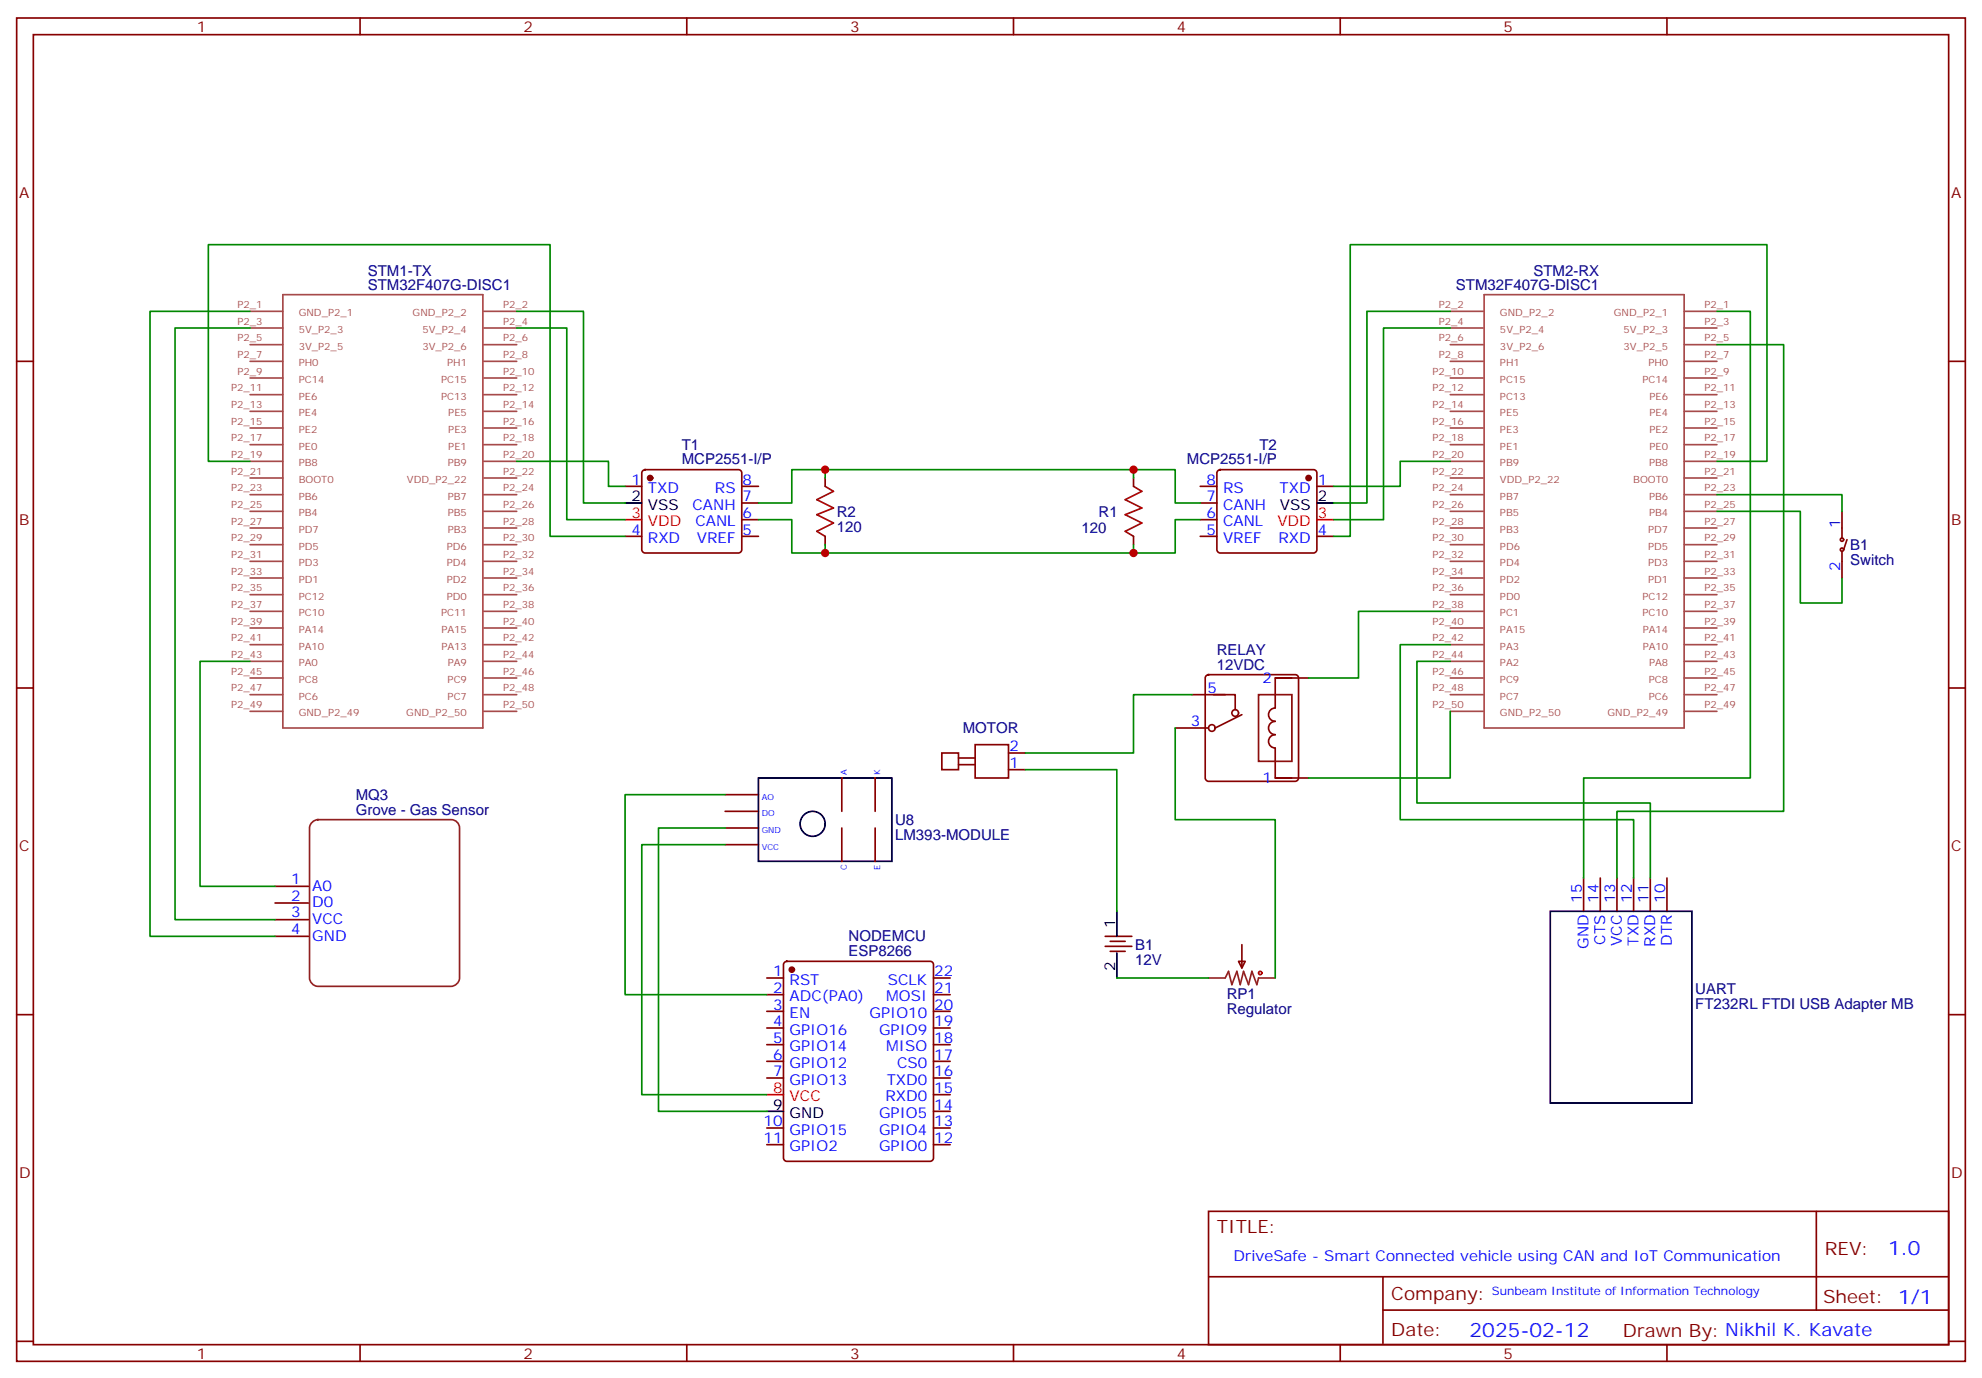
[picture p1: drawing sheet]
<svg xmlns="http://www.w3.org/2000/svg" width="419mm" height="292mm" viewBox="0 0 419 292" stroke-linecap="round" stroke-linejoin="round" font-family="sans-serif">
<g fill="none" stroke="#870000" stroke-width=".35">
<path d="M3.5 3.8h412.4v284.3h-412.4zM7.1 7.3h405.3v277.3h-405.3zM76.2 3.8v3.5M145.3 3.8v3.5M214.5 3.8v3.5M283.6 3.8v3.5M352.8 3.8v3.5M3.5 76.5h3.6M412.4 76.5h3.5M136.1 99.6l.4-.2h19.8a.71 .71 0 0 1 .7 .7v16.2a.76 .76 0 0 1-.7 .8h-19.8a.76 .76 0 0 1-.7-.8v-16.2zM257.8 99.6l.4-.2h19.8a.71 .71 0 0 1 .7 .7v16.2a.76 .76 0 0 1-.7 .8h-19.8a.76 .76 0 0 1-.7-.8v-16.2zM132.3 102.9h3.5"/>
<path d="M132.3 113.5h3.5M157 102.9h3.5M157 113.5h3.5M157 110h3.5M157 106.5h3.5M174.6 101.2v1.7M174.6 113.5v1.8M239.9 101.2v1.7M239.9 113.5v1.8M254 102.9h3.5M254 113.5h3.5M254 110h3.5"/>
<path d="M254 106.5h3.5M278.7 102.9h3.5M278.7 113.5h3.5M389.8 108.2v5.7M389.8 116.7v5.6M390.9 114.2l-.7 2.1M3.5 145.6h3.6M213.4 159.4h3.6M248.7 154.1h7.1M252.2 147h7.1M255.3 143l.5-.2h18.3a.71 .71 0 0 1 .7 .7v21.2a.76 .76 0 0 1-.7 .7h-18.3a.76 .76 0 0 1-.7-.7v-21.2zM256.8 147h4.6v3.2"/>
<path d="M262.8 151.3l-5.6 2.8M269.9 143.5h7M273.4 143.5h-3.5v6.4a1.41 1.41 0 0 0-1.4 1.4 1.41 1.41 0 0 0 1.4 1.4 1.41 1.41 0 0 0-1.4 1.4 1.41 1.41 0 0 0 1.4 1.4 1.41 1.41 0 0 0-1.4 1.4 1.41 1.41 0 0 0 1.4 1.4v6.4h3.5M412.4 145.6h3.5M153.5 168.2h7M153.5 171.7h7M153.5 175.3h7M153.5 178.8h7M178.2 164.7v7M178.2 175.3v7M185.2 164.7v7M185.2 175.3v7"/>
<path d="M213.4 162.9h3.6M269.9 164.7h7M58.2 198.2h7.1M58.2 187.6h7.1M58.2 191.1h7.1M58.2 194.7h7.1M233.9 198.2h5.6M234.9 199.2h3.2M262.8 200v4.9M335.1 185.8v7.1M338.7 185.8v7.1M342.2 185.8v7.1"/>
<path d="M345.7 185.8v7.1M349.2 185.8v7.1M352.8 185.8v7.1M3.5 214.8h3.6M162.3 207h3.5M162.3 210.5h3.5M162.3 214.1h3.5M162.3 217.6h3.5M166 203.7l.5-.2h30.3a.71 .71 0 0 1 .8 .7v40.9a.76 .76 0 0 1-.8 .7h-30.3a.76 .76 0 0 1-.7-.7v-40.9zM197.6 207h3.5M197.6 210.5h3.5M197.6 214.1h3.5"/>
<path d="M197.6 217.6h3.5M233.9 200.3h5.6M234.9 201.4h3.2M262.1 203.5h1.4l-.7 1.4zM412.4 214.8h3.5M162.3 221.1h3.5M162.3 224.6h3.5M162.3 228.2h3.5M162.3 238.8h3.5M197.6 221.1h3.5M197.6 224.6h3.5M197.6 228.2h3.5"/>
<path d="M197.6 238.8h3.5M197.6 235.2h3.5M197.6 231.7h3.5M162.3 242.3h3.5M197.6 242.3h3.5M255.8 256.4h156.6v28.2h-156.6zM384.4 256.4v20.9M255.8 270.2h156.5M292.7 277.3h119.6M292.7 270.2v14.2M3.5 283.9h3.6M76.2 284.6v3.5"/>
<path d="M145.3 284.6v3.5M214.5 284.6v3.5M283.6 284.6v3.5M352.8 284.6v3.5M412.4 283.9h3.5"/>
<circle cx="389.8" cy="114.2" r=".35"/>
<circle cx="389.8" cy="116.3" r=".35"/>
<circle cx="256.5" cy="154.1" r=".71"/>
<circle cx="261.4" cy="150.9" r=".71"/>
</g>
<g fill="none" stroke="#a10000" stroke-width=".35">
<path d="M174.6 102.9l1.8 1.1-3.5 1.8 3.5 1.7-3.5 1.4 3.5 1.8-3.5 1.8 1.7 1M239.9 102.9l1.8 1.1-3.6 1.8 3.6 1.7-3.6 1.4 3.6 1.8-3.6 1.8 1.8 1"/>
<circle cx="266.7" cy="206" r=".35"/>
</g>
<g fill="#870000" stroke="#870000" stroke-width=".35">
<circle cx="167.6" cy="205.2" r=".53"/>
<circle cx="137.6" cy="101.2" r=".53"/>
<circle cx="276.9" cy="101.2" r=".53"/>
</g>
<path d="M132.3 110h3.5M278.7 110h3.5M162.3 231.7h3.5" fill="none" stroke="#f00" stroke-width=".35"/>
<g fill="none" stroke="#000" stroke-width=".35">
<path d="M132.3 106.5h3.5M278.7 106.5h3.5M160.5 164.7h28.2v17.6h-28.2zM236.4 192.9v5.3M328.1 192.9h30v40.6h-30zM236.4 201.7v5.3M162.3 235.2h3.5"/>
<circle cx="172" cy="174.4" r="2.65"/>
</g>
<g fill="none" stroke="#a64a4a" stroke-width=".35">
<path d="M52.9 65.9h7M52.9 69.4h7M52.9 76.5h7M52.9 73h7M59.9 62.4h42.3v91.7h-42.3zM102.4 65.9h7M102.4 69.4h7M102.4 76.5h7M102.4 73h7M306.9 65.9h7M306.9 69.4h7M306.9 76.5h7"/>
<path d="M306.9 73h7M314.1 62.4h42.3v91.7h-42.3zM356.4 65.9h7M356.4 69.4h7M356.4 76.5h7M356.4 73h7M52.9 80h7M52.9 83.5h7M52.9 87.1h7M52.9 90.6h7M52.9 94.1h7M52.9 97.6h7"/>
<path d="M102.4 80h7M102.4 83.5h7M102.4 87.1h7M102.4 90.6h7M102.4 94.1h7M102.4 97.6h7M306.9 80h7M306.9 83.5h7M306.9 87.1h7M306.9 90.6h7M306.9 94.1h7M306.9 97.6h7"/>
<path d="M356.4 80h7M356.4 83.5h7M356.4 87.1h7M356.4 90.6h7M356.4 94.1h7M356.4 97.6h7M52.9 101.2h7M52.9 108.2h7M52.9 111.8h7M52.9 115.3h7M52.9 118.8h7M52.9 104.7h7"/>
<path d="M102.4 101.2h7M102.4 108.2h7M102.4 111.8h7M102.4 115.3h7M102.4 118.8h7M102.4 104.7h7M306.9 101.2h7M306.9 108.2h7M306.9 111.8h7M306.9 115.3h7M306.9 118.8h7M306.9 104.7h7"/>
<path d="M356.4 101.2h7M356.4 108.2h7M356.4 111.8h7M356.4 115.3h7M356.4 118.8h7M356.4 104.7h7M52.9 122.3h7M52.9 125.9h7M52.9 129.4h7M52.9 132.9h7M52.9 136.5h7M52.9 140h7"/>
<path d="M102.4 122.3h7M102.4 125.9h7M102.4 129.4h7M102.4 132.9h7M102.4 136.5h7M102.4 140h7M306.9 122.3h7M306.9 125.9h7M306.9 129.4h7M306.9 132.9h7M306.9 136.5h7M306.9 140h7"/>
<path d="M356.4 122.3h7M356.4 125.9h7M356.4 129.4h7M356.4 132.9h7M356.4 136.5h7M356.4 140h7M52.9 143.5h7M52.9 147h7M52.9 150.6h7M102.4 143.5h7M102.4 147h7M102.4 150.6h7"/>
<path d="M306.9 143.5h7M306.9 147h7M306.9 150.6h7M356.4 143.5h7M356.4 147h7M356.4 150.6h7"/>
</g>
<path d="M199.3 159.4h3.5v3.5h-3.5zM206.4 157.6h7v7.1h-7zM202.8 161.9h3.6M202.8 160.4h3.6" fill="none" stroke="#800000" stroke-width=".35"/>
<g fill="none" stroke="#008700" stroke-width=".35">
<path d="M52.9 69.4h-15.9v125.3h21.2M52.9 65.9h-21.2v132.3h26.5M109.4 69.4h10.5v40.6h12.4M109.4 65.9h14.1v40.6h8.8M306.9 65.9h-17.6v40.6h-7.1M306.9 69.4h-14.1v40.6h-10.6M363.4 65.9h7v98.8h-35.3v21.1M363.4 73h14.1v98.7h-35.3v14.1M52.9 97.6h-8.8v-45.8h72.3v61.7h15.9M109.4 97.6h19.4v5.3h3.5M174.6 99.4h65.3v1.8M239.9 99.4h8.8v7.1h5.3"/>
<path d="M306.9 97.6h-10.6v5.3h-14.1M363.4 97.6h10.5v-45.8h-88.1v61.7h-3.6M160.5 110h7.1v7.1h72.3v-1.8M174.6 101.2v-1.8h-7v7.1h-7.1M174.6 115.3v1.8M254 110h-5.3v7.1h-8.8M363.4 104.7h26.4v3.5M363.4 108.2h17.6v19.4h8.8v-5.3M52.9 140h-10.6v47.6h15.9M306.9 129.4h-19.4v14.1h-10.6M306.9 140h-7v30h49.3v15.8M306.9 136.5h-10.6v37h49.4v12.3"/>
<path d="M248.7 154.1v19.4h21.2v33.5M252.2 147h-12.3v12.4h-22.9M306.9 150.6v14.1h-30M153.5 178.8h-17.7v52.9h26.5M153.5 175.3h-14.2v59.9h23M153.5 168.2h-21.2v42.3h30M217 162.9h19.4v30M236.4 207h19.4"/>
</g>
<path d="M266.3 147h7.1v14.1h-7.1z" fill="none" stroke="#870f00" stroke-width=".35"/>
<path d="M66.1 174l1.2-.5h28.2a1.76 1.76 0 0 1 1.8 1.8v31.7a1.89 1.89 0 0 1-1.8 1.8h-28.2a1.89 1.89 0 0 1-1.8-1.8v-31.7l.1-.5zM255.8 207h3.5l.7-1.4 .7 2.8 1.1-2.8 .7 2.8 .7-2.8 1 2.8 .7-2.8 1.1 2.8 .3-1.4h3.6" fill="none" stroke="#8c2424" stroke-width=".35"/>
<g fill="#c00">
<circle cx="174.6" cy="99.4" r=".88"/>
<circle cx="174.6" cy="117.1" r=".88"/>
<circle cx="239.9" cy="99.4" r=".88"/>
<circle cx="239.9" cy="117.1" r=".88"/>
</g>
<g font-size="4.2" fill="#00f">
<text x="399.6" y="265.7">1.0</text>
<text x="311" y="283">2025-02-12</text>
</g>
<g font-size="3.9" fill="#800">
<text x="257.5" y="261">TITLE:</text>
<text x="386.2" y="265.7">REV:</text>
<text x="294.4" y="275.2">Company:</text>
<text x="385.8" y="275.8">Sheet: 1/1</text>
<text x="294.4" y="282.9">Date:</text>
<text x="343.5" y="282.9">Drawn By: Nikhil K. Kavate</text>
</g>
<g font-size="3.2" fill="#800">
<text x="41.6" y="6.8">1</text>
<text x="110.8" y="6.8">2</text>
<text x="179.9" y="6.8">3</text>
<text x="249.1" y="6.8">4</text>
<text x="318.2" y="6.8">5</text>
<text x="4.1" y="41.9">A</text>
<text x="412.9" y="41.9">A</text>
<text x="4.1" y="111.1">B</text>
<text x="412.9" y="111.1">B</text>
<text x="4.1" y="180.2">C</text>
<text x="412.9" y="180.2">C</text>
<text x="4.1" y="249.3">D</text>
<text x="412.9" y="249.3">D</text>
<text x="41.6" y="287.6">1</text>
<text x="110.8" y="287.6">2</text>
<text x="179.9" y="287.6">3</text>
<text x="249.1" y="287.6">4</text>
<text x="318.2" y="287.6">5</text>
</g>
<g font-size="3.2" fill="#000080">
<text x="77.8" y="58.4">STM1-TX</text>
<text x="324.5" y="58.4">STM2-RX</text>
<text x="77.8" y="61.3">STM32F407G-DISC1</text>
<text x="308.1" y="61.3">STM32F407G-DISC1</text>
<text x="144.3" y="95.3">T1</text>
<text x="266.5" y="95.3">T2</text>
<text x="144.3" y="98.2">MCP2551-I/P</text>
<text x="251.2" y="98.2">MCP2551-I/P</text>
<text x="177.1" y="112.5">120</text>
<text x="177.1" y="109.4">R2</text>
<text x="228.9" y="112.9">120</text>
<text x="232.5" y="109.4">R1</text>
<text x="391.6" y="119.6">Switch</text>
<text x="391.6" y="116.5">B1</text>
<text x="257.5" y="141.7">12VDC</text>
<text x="257.5" y="138.6">RELAY</text>
<text x="203.8" y="155.2">MOTOR</text>
<text x="75.3" y="172.4">Grove - Gas Sensor</text>
<text x="75.3" y="169.3">MQ3</text>
<text x="189.4" y="177.8">LM393-MODULE</text>
<text x="189.4" y="174.6">U8</text>
<text x="179.6" y="202.3">ESP8266</text>
<text x="179.6" y="199.1">NODEMCU</text>
<text x="240.2" y="201.1">B1</text>
<text x="240.2" y="204.3">12V</text>
<text x="259.6" y="214.5">Regulator</text>
<text x="259.6" y="211.4">RP1</text>
<text x="358.8" y="213.7">FT232RL FTDI USB Adapter MB</text>
<text x="358.8" y="210.4">UART</text>
</g>
<g font-size="3.2" fill="#00f">
<text x="133.6" y="102.6">1</text>
<text x="137.1" y="104.4">TXD</text>
<text x="146.5" y="107.9">CANH</text>
<text x="151.3" y="104.4">RS</text>
<text x="157.2" y="106.1">7</text>
<text x="157.2" y="102.6">8</text>
<text x="255.3" y="106.1">7</text>
<text x="255.3" y="102.6">8</text>
<text x="258.8" y="107.9">CANH</text>
<text x="258.8" y="104.4">RS</text>
<text x="270.8" y="104.4">TXD</text>
<text x="278.9" y="102.6">1</text>
<text x="133.6" y="113.2">4</text>
<text x="147.2" y="111.4">CANL</text>
<text x="157.2" y="113.2">5</text>
<text x="157.2" y="109.6">6</text>
<text x="255.3" y="113.2">5</text>
<text x="255.3" y="109.6">6</text>
<text x="258.8" y="111.4">CANL</text>
<text x="278.9" y="113.2">4</text>
<text x="389.5" y="111.8" transform="rotate(-90 389.5 111.8)">1</text>
<text x="137.1" y="114.9">RXD</text>
<text x="147.5" y="114.9">VREF</text>
<text x="258.8" y="114.9">VREF</text>
<text x="270.6" y="114.9">RXD</text>
<text x="389.5" y="120.8" transform="rotate(-90 389.5 120.8)">2</text>
<text x="255.5" y="146.7">5</text>
<text x="267.2" y="144.6">2</text>
<text x="252" y="153.7">3</text>
<text x="213.6" y="159">2</text>
<text x="213.6" y="162.6">1</text>
<text x="267.2" y="165.7">1</text>
<text x="61.6" y="187.1">1</text>
<text x="61.6" y="190.6">2</text>
<text x="66.1" y="188.5">A0</text>
<text x="334.8" y="191.1" transform="rotate(-90 334.8 191.1)">15</text>
<text x="338.3" y="191.1" transform="rotate(-90 338.3 191.1)">14</text>
<text x="341.8" y="191.1" transform="rotate(-90 341.8 191.1)">13</text>
<text x="345.4" y="191.1" transform="rotate(-90 345.4 191.1)">12</text>
<text x="348.9" y="191.1" transform="rotate(-90 348.9 191.1)">11</text>
<text x="352.4" y="191.1" transform="rotate(-90 352.4 191.1)">10</text>
<text x="61.6" y="194.1">3</text>
<text x="61.6" y="197.7">4</text>
<text x="66.1" y="192">D0</text>
<text x="66.1" y="195.6">VCC</text>
<text x="66.1" y="199.1">GND</text>
<text x="336.2" y="200.9" transform="rotate(-90 336.2 200.9)">GND</text>
<text x="339.7" y="199.9" transform="rotate(-90 339.7 199.9)">CTS</text>
<text x="343.3" y="200.2" transform="rotate(-90 343.3 200.2)">VCC</text>
<text x="346.8" y="200.2" transform="rotate(-90 346.8 200.2)">TXD</text>
<text x="350.3" y="200.4" transform="rotate(-90 350.3 200.4)">RXD</text>
<text x="353.8" y="200.2" transform="rotate(-90 353.8 200.2)">DTR</text>
<text x="163.6" y="206.7">1</text>
<text x="167.1" y="208.4">RST</text>
<text x="187.9" y="208.4">SCLK</text>
<text x="197.7" y="206.7">22</text>
<text x="163.6" y="210.2">2</text>
<text x="163.6" y="213.7">3</text>
<text x="167.1" y="211.9">ADC(PA0)</text>
<text x="167.1" y="215.5">EN</text>
<text x="184" y="215.5">GPIO10</text>
<text x="187.6" y="211.9">MOSI</text>
<text x="197.7" y="213.7">20</text>
<text x="197.7" y="210.2">21</text>
<text x="163.6" y="217.2">4</text>
<text x="163.6" y="220.8">5</text>
<text x="167.1" y="219">GPIO16</text>
<text x="186" y="219">GPIO9</text>
<text x="197.7" y="220.8">18</text>
<text x="197.7" y="217.2">19</text>
<text x="163.6" y="224.3">6</text>
<text x="163.6" y="227.8">7</text>
<text x="167.1" y="222.5">GPIO14</text>
<text x="167.1" y="226.1">GPIO12</text>
<text x="187.6" y="222.5">MISO</text>
<text x="189.9" y="226.1">CS0</text>
<text x="197.7" y="227.8">16</text>
<text x="197.7" y="224.3">17</text>
<text x="167.1" y="229.6">GPIO13</text>
<text x="187.4" y="233.1">RXD0</text>
<text x="187.7" y="229.6">TXD0</text>
<text x="197.7" y="231.4">15</text>
<text x="161.6" y="238.4">10</text>
<text x="186" y="236.6">GPIO5</text>
<text x="197.7" y="238.4">13</text>
<text x="197.7" y="234.9">14</text>
<text x="161.6" y="241.9">11</text>
<text x="167.1" y="240.2">GPIO15</text>
<text x="167.1" y="243.7">GPIO2</text>
<text x="186" y="243.7">GPIO0</text>
<text x="186" y="240.2">GPIO4</text>
<text x="197.7" y="241.9">12</text>
<text x="261.1" y="267">DriveSafe - Smart Connected vehicle using CAN and IoT Communication</text>
</g>
<g font-size="3.2">
<text x="133.6" y="106.1">2</text>
<text x="137.1" y="107.9">VSS</text>
<text x="270.9" y="107.9">VSS</text>
<text x="278.9" y="106.1">2</text>
<text x="236" y="196.4" transform="rotate(-90 236 196.4)">1</text>
<text x="236" y="205.5" transform="rotate(-90 236 205.5)">2</text>
<text x="163.6" y="234.9">9</text>
<text x="167.1" y="236.6">GND</text>
</g>
<g font-size="3.2" fill="#f00">
<text x="133.6" y="109.6">3</text>
<text x="137.1" y="111.4">VDD</text>
<text x="270.3" y="111.4">VDD</text>
<text x="278.9" y="109.6">3</text>
<text x="163.6" y="231.4">8</text>
<text x="167.1" y="233.1">VCC</text>
</g>
<text font-size="2.5" fill="#00f" x="315.7" y="274">Sunbeam Institute of Information Technology</text>
<g font-size="2.1" fill="#a54b4b">
<text x="50.3" y="65.2">P2_1</text>
<text x="106.5" y="65.2">P2_2</text>
<text x="304.5" y="65.2">P2_2</text>
<text x="360.7" y="65.2">P2_1</text>
<text x="50.3" y="68.7">P2_3</text>
<text x="63.2" y="66.9">GND_P2_1</text>
<text x="63.2" y="70.5">5V_P2_3</text>
<text x="87.3" y="66.9">GND_P2_2</text>
<text x="89.4" y="70.5">5V_P2_4</text>
<text x="106.5" y="68.7">P2_4</text>
<text x="304.5" y="68.7">P2_4</text>
<text x="317.4" y="66.9">GND_P2_2</text>
<text x="317.4" y="70.5">5V_P2_4</text>
<text x="341.5" y="66.9">GND_P2_1</text>
<text x="343.6" y="70.5">5V_P2_3</text>
<text x="360.7" y="68.7">P2_3</text>
<text x="50.3" y="75.8">P2_7</text>
<text x="50.3" y="72.3">P2_5</text>
<text x="63.2" y="77.5">PH0</text>
<text x="63.2" y="74">3V_P2_5</text>
<text x="89.4" y="74">3V_P2_6</text>
<text x="94.6" y="77.5">PH1</text>
<text x="106.5" y="75.8">P2_8</text>
<text x="106.5" y="72.3">P2_6</text>
<text x="304.5" y="75.8">P2_8</text>
<text x="304.5" y="72.3">P2_6</text>
<text x="317.4" y="77.5">PH1</text>
<text x="317.4" y="74">3V_P2_6</text>
<text x="343.6" y="74">3V_P2_5</text>
<text x="348.8" y="77.5">PH0</text>
<text x="360.7" y="75.8">P2_7</text>
<text x="360.7" y="72.3">P2_5</text>
<text x="48.9" y="82.8">P2_11</text>
<text x="50.3" y="79.3">P2_9</text>
<text x="63.2" y="81.1">PC14</text>
<text x="93.4" y="81.1">PC15</text>
<text x="106.5" y="79.3">P2_10</text>
<text x="106.5" y="82.8">P2_12</text>
<text x="303.2" y="79.3">P2_10</text>
<text x="303.2" y="82.8">P2_12</text>
<text x="317.4" y="81.1">PC15</text>
<text x="347.6" y="81.1">PC14</text>
<text x="360.7" y="79.3">P2_9</text>
<text x="360.7" y="82.8">P2_11</text>
<text x="48.9" y="86.4">P2_13</text>
<text x="48.9" y="89.9">P2_15</text>
<text x="63.2" y="84.6">PE6</text>
<text x="63.2" y="88.1">PE4</text>
<text x="93.4" y="84.6">PC13</text>
<text x="94.9" y="88.1">PE5</text>
<text x="106.5" y="86.4">P2_14</text>
<text x="106.5" y="89.9">P2_16</text>
<text x="303.2" y="86.4">P2_14</text>
<text x="303.2" y="89.9">P2_16</text>
<text x="317.4" y="84.6">PC13</text>
<text x="317.4" y="88.1">PE5</text>
<text x="349.1" y="84.6">PE6</text>
<text x="349.1" y="88.1">PE4</text>
<text x="360.7" y="86.4">P2_13</text>
<text x="360.7" y="89.9">P2_15</text>
<text x="48.9" y="93.4">P2_17</text>
<text x="63.2" y="91.6">PE2</text>
<text x="63.2" y="95.2">PE0</text>
<text x="94.9" y="91.6">PE3</text>
<text x="94.9" y="95.2">PE1</text>
<text x="106.5" y="93.4">P2_18</text>
<text x="303.2" y="93.4">P2_18</text>
<text x="317.4" y="91.6">PE3</text>
<text x="317.4" y="95.2">PE1</text>
<text x="349.1" y="91.6">PE2</text>
<text x="349.1" y="95.2">PE0</text>
<text x="360.7" y="93.4">P2_17</text>
<text x="48.9" y="97">P2_19</text>
<text x="48.9" y="100.5">P2_21</text>
<text x="63.2" y="98.7">PB8</text>
<text x="94.8" y="98.7">PB9</text>
<text x="106.5" y="97">P2_20</text>
<text x="106.5" y="100.5">P2_22</text>
<text x="303.2" y="97">P2_20</text>
<text x="303.2" y="100.5">P2_22</text>
<text x="317.4" y="98.7">PB9</text>
<text x="349" y="98.7">PB8</text>
<text x="360.7" y="97">P2_19</text>
<text x="360.7" y="100.5">P2_21</text>
<text x="48.9" y="107.5">P2_25</text>
<text x="48.9" y="104">P2_23</text>
<text x="63.2" y="102.2">BOOT0</text>
<text x="63.2" y="105.7">PB6</text>
<text x="86.1" y="102.2">VDD_P2_22</text>
<text x="94.8" y="105.7">PB7</text>
<text x="106.5" y="104">P2_24</text>
<text x="106.5" y="107.5">P2_26</text>
<text x="303.2" y="104">P2_24</text>
<text x="303.2" y="107.5">P2_26</text>
<text x="317.4" y="102.2">VDD_P2_22</text>
<text x="317.4" y="105.7">PB7</text>
<text x="345.6" y="102.2">BOOT0</text>
<text x="349" y="105.7">PB6</text>
<text x="360.7" y="107.5">P2_25</text>
<text x="360.7" y="104">P2_23</text>
<text x="48.9" y="111.1">P2_27</text>
<text x="63.2" y="109.3">PB4</text>
<text x="63.2" y="112.8">PD7</text>
<text x="94.8" y="109.3">PB5</text>
<text x="94.8" y="112.8">PB3</text>
<text x="106.5" y="111.1">P2_28</text>
<text x="303.2" y="111.1">P2_28</text>
<text x="317.4" y="109.3">PB5</text>
<text x="317.4" y="112.8">PB3</text>
<text x="348.8" y="112.8">PD7</text>
<text x="349" y="109.3">PB4</text>
<text x="360.7" y="111.1">P2_27</text>
<text x="48.9" y="114.6">P2_29</text>
<text x="48.9" y="118.1">P2_31</text>
<text x="63.2" y="116.3">PD5</text>
<text x="63.2" y="119.9">PD3</text>
<text x="94.6" y="116.3">PD6</text>
<text x="94.6" y="119.9">PD4</text>
<text x="106.5" y="114.6">P2_30</text>
<text x="106.5" y="118.1">P2_32</text>
<text x="303.2" y="114.6">P2_30</text>
<text x="303.2" y="118.1">P2_32</text>
<text x="317.4" y="116.3">PD6</text>
<text x="317.4" y="119.9">PD4</text>
<text x="348.8" y="116.3">PD5</text>
<text x="348.8" y="119.9">PD3</text>
<text x="360.7" y="114.6">P2_29</text>
<text x="360.7" y="118.1">P2_31</text>
<text x="48.9" y="121.6">P2_33</text>
<text x="48.9" y="125.2">P2_35</text>
<text x="63.2" y="123.4">PD1</text>
<text x="94.6" y="123.4">PD2</text>
<text x="106.5" y="121.6">P2_34</text>
<text x="106.5" y="125.2">P2_36</text>
<text x="303.2" y="121.6">P2_34</text>
<text x="303.2" y="125.2">P2_36</text>
<text x="317.4" y="123.4">PD2</text>
<text x="348.8" y="123.4">PD1</text>
<text x="360.7" y="121.6">P2_33</text>
<text x="360.7" y="125.2">P2_35</text>
<text x="48.9" y="128.7">P2_37</text>
<text x="63.2" y="126.9">PC12</text>
<text x="63.2" y="130.4">PC10</text>
<text x="93.4" y="130.4">PC11</text>
<text x="94.6" y="126.9">PD0</text>
<text x="106.5" y="128.7">P2_38</text>
<text x="303.2" y="128.7">P2_38</text>
<text x="317.4" y="126.9">PD0</text>
<text x="317.4" y="130.4">PC1</text>
<text x="347.6" y="126.9">PC12</text>
<text x="347.6" y="130.4">PC10</text>
<text x="360.7" y="128.7">P2_37</text>
<text x="48.9" y="132.2">P2_39</text>
<text x="48.9" y="135.8">P2_41</text>
<text x="63.2" y="134">PA14</text>
<text x="63.2" y="137.5">PA10</text>
<text x="93.4" y="134">PA15</text>
<text x="93.4" y="137.5">PA13</text>
<text x="106.5" y="132.2">P2_40</text>
<text x="106.5" y="135.8">P2_42</text>
<text x="303.2" y="132.2">P2_40</text>
<text x="303.2" y="135.8">P2_42</text>
<text x="317.4" y="134">PA15</text>
<text x="317.4" y="137.5">PA3</text>
<text x="347.6" y="134">PA14</text>
<text x="347.6" y="137.5">PA10</text>
<text x="360.7" y="132.2">P2_39</text>
<text x="360.7" y="135.8">P2_41</text>
<text x="48.9" y="139.3">P2_43</text>
<text x="48.9" y="142.8">P2_45</text>
<text x="63.2" y="141">PA0</text>
<text x="94.8" y="141">PA9</text>
<text x="106.5" y="139.3">P2_44</text>
<text x="106.5" y="142.8">P2_46</text>
<text x="303.2" y="139.3">P2_44</text>
<text x="303.2" y="142.8">P2_46</text>
<text x="317.4" y="141">PA2</text>
<text x="349" y="141">PA8</text>
<text x="360.7" y="139.3">P2_43</text>
<text x="360.7" y="142.8">P2_45</text>
<text x="48.9" y="146.3">P2_47</text>
<text x="48.9" y="149.9">P2_49</text>
<text x="63.2" y="144.6">PC8</text>
<text x="63.2" y="148.1">PC6</text>
<text x="94.7" y="144.6">PC9</text>
<text x="94.7" y="148.1">PC7</text>
<text x="106.5" y="149.9">P2_50</text>
<text x="106.5" y="146.3">P2_48</text>
<text x="303.2" y="149.9">P2_50</text>
<text x="303.2" y="146.3">P2_48</text>
<text x="317.4" y="144.6">PC9</text>
<text x="317.4" y="148.1">PC7</text>
<text x="349" y="144.6">PC8</text>
<text x="349" y="148.1">PC6</text>
<text x="360.7" y="146.3">P2_47</text>
<text x="360.7" y="149.9">P2_49</text>
<text x="63.2" y="151.6">GND_P2_49</text>
<text x="86" y="151.6">GND_P2_50</text>
<text x="317.4" y="151.6">GND_P2_50</text>
<text x="340.2" y="151.6">GND_P2_49</text>
</g>
<g font-size="1.8" fill="#00f">
<text x="179.2" y="164" transform="rotate(-90 179.2 164)">A</text>
<text x="186.3" y="164" transform="rotate(-90 186.3 164)">K</text>
<text x="161.2" y="169.3">AO</text>
<text x="161.2" y="172.8">DO</text>
<text x="161.2" y="176.3">GND</text>
<text x="161.2" y="179.8">VCC</text>
<text x="179.2" y="184.3" transform="rotate(-90 179.2 184.3)">C</text>
<text x="186.3" y="184.1" transform="rotate(-90 186.3 184.1)">E</text>
</g>
</svg>
